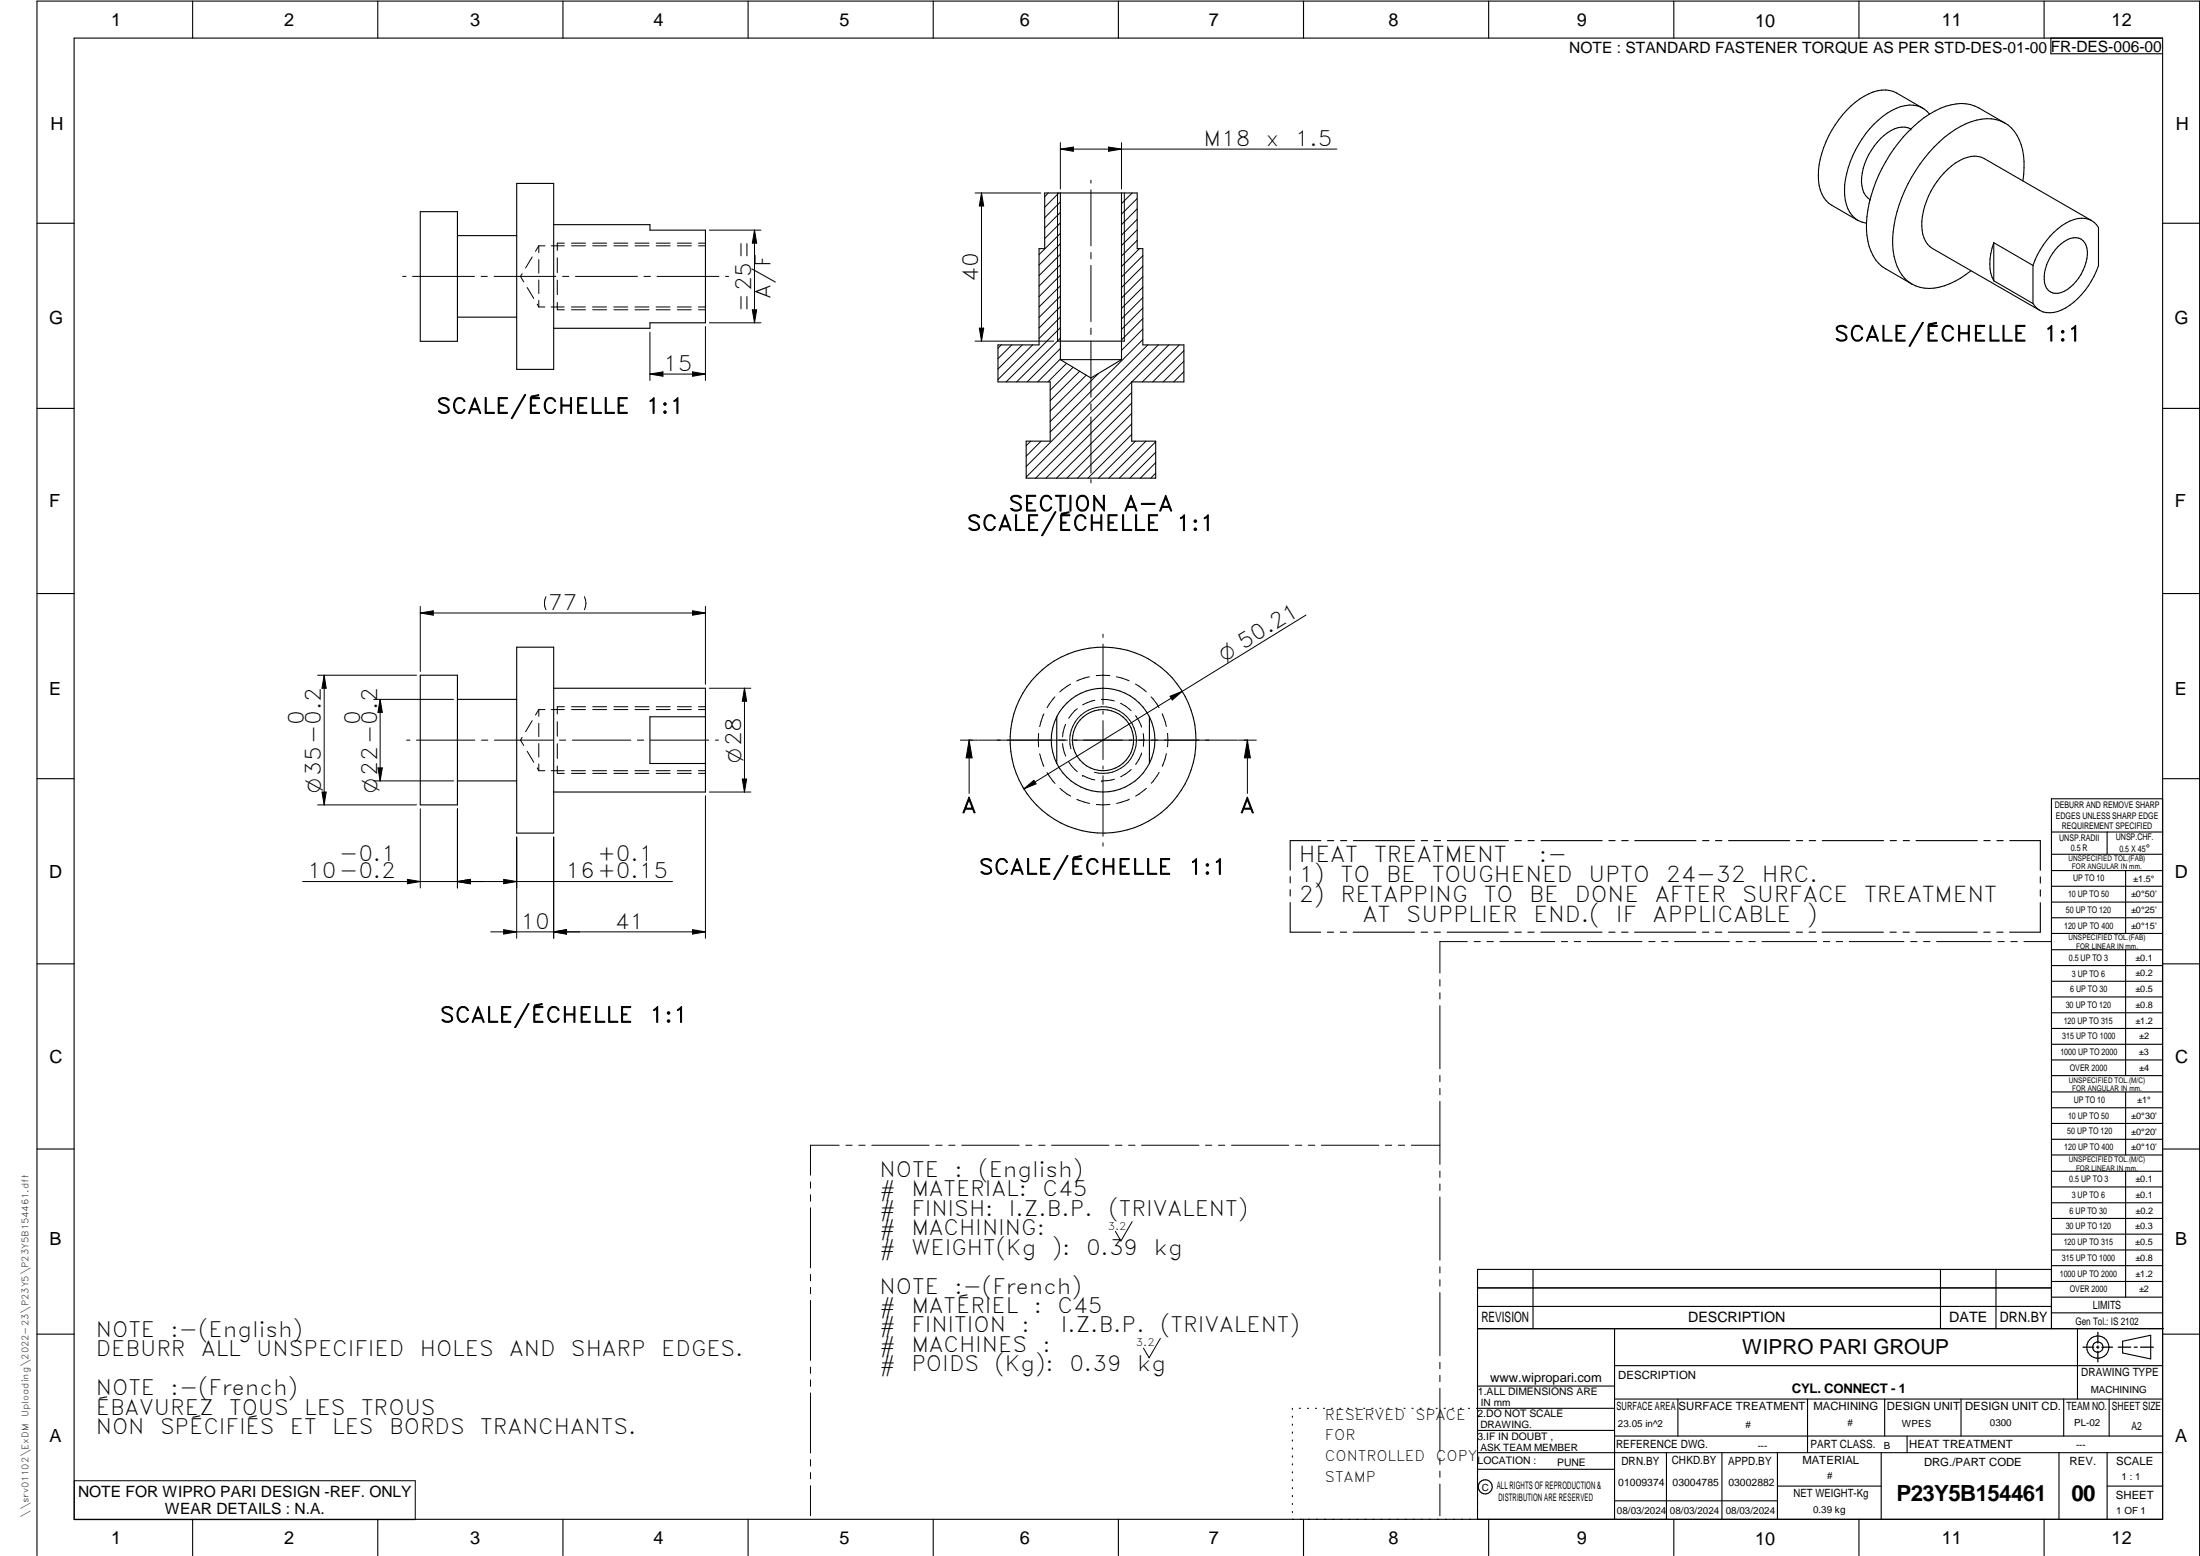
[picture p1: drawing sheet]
<svg xmlns="http://www.w3.org/2000/svg" width="594mm" height="420mm" viewBox="0 0 594 420" stroke-linecap="round" stroke-linejoin="round" font-family="sans-serif">
<g fill="none" stroke="#000" stroke-width=".3">
<path d="M20 10.3h564v400h-564zM52 .3v10M102 .3v10M152 .3v10M202 .3v10M252 .3v10M302 .3v10M352 .3v10M402 .3v10M452 .3v10M502 .3v10M552 .3v10"/>
<path d="M553.8 10.3v4.2h30.2M516 34.8a6.5 6.5 0 0 0-7.2 1.8 16.5 16.5 0 0 0-6 13.6 4.9 4.9 0 0 0 2.1 3.7M516 34.8h.1M519.2 29.2l-7.1-4.1a8.8 8.8 0 0 0-8.7 .9 27.2 27.2 0 0 0-12.4 21.4 8.8 8.8 0 0 0 3.6 8l7.1 4.1M521 30.8a6.7 6.7 0 0 0-7.8-2 24.1 24.1 0 0 0-12.9 13.3 20.1 20.1 0 0 0-1.7 13.1 7.3 7.3 0 0 0 3.1 4.3M521 30.8a14.9 14.9 0 0 1 11.1-2.6l2.2 .9 7.1 4.1M521 30.8a39.9 39.9 0 0 0-17 29.5M113.5 57.1h10v35.1h-10zM139.5 49.5h10v50.2h-10zM282.1 52.1h25v15h1.5v26h11.1v10h-14.1v16h6.5v10h-35v-10h6.5v-16h-14.1v-10h11.1v-26h1.5zM286.3 52.1v45M302.8 52.1v45"/>
<path d="M501.7 59.5l2.3 .8M504.9 53.9h.1M546.3 48.9a18 18 0 0 0-2.3-13.4 9.3 9.3 0 0 0-10.2-3.1 28.7 28.7 0 0 0-15.4 11.9 37.6 37.6 0 0 0-7.3 21.8 13.1 13.1 0 0 0 4.2 9.9l1 .7M564.8 59.6l-29-16.8a7.4 7.4 0 0 0-7.8 1.2 21.8 21.8 0 0 0-9 17 7 7 0 0 0 2.8 6.1l29 16.7M10 60.3h10M123.5 63.6h16M149.5 60.7h26v1.4h15v25.1h-15v1.4h-26M504 60.3a14.1 14.1 0 0 0 4.2 11.7l8.1 4.7M532.3 73.1a19.3 19.3 0 0 1-11.4 4.8 9.2 9.2 0 0 1-4.6-1.2M538.4 65.5a12.9 12.9 0 0 0 0 10.3M538.4 75.8l10.6 6.2M538.4 65.5v10.3"/>
<path d="M538.4 65.5l10.6 6.2M549 71.7a21.4 21.4 0 0 1 9.9-12 5.7 5.7 0 0 1 7.8 1.7v10.4a20.2 20.2 0 0 1-11 12.3 5.3 5.3 0 0 1-6.7-2.1M549 71.7v10.3M555.8 66.5a6.2 6.2 0 0 1 5.5-2.2 3.9 3.9 0 0 1 2.4 4.5 12.5 12.5 0 0 1-7.1 10.2 3.3 3.3 0 0 1-4.6-3.5 12.4 12.4 0 0 1 3.8-9zM584 60.3h10M123.5 85.6h16M285.6 92.1h18M286.3 97.1h16.5M302.8 97.1l-8.2 5-8.3-5M10 110.3h10M584 110.3h10M10 160.3h10"/>
<path d="M139.5 174.8h10v50.2h-10zM584 160.3h10M113.5 182.3h10v35h-10zM123.5 188.8h16M149.5 185.8h41v28.1h-41M190.5 193.5h-15v12.7h15M285.4 193.5a14.2 14.2 0 0 0 0 12.7M285.4 193.5v12.7M310.4 193.5a14 14 0 0 0-12.5-7.7 14 14 0 0 0-12.5 7.7M310.4 193.5a14.2 14.2 0 0 1 0 12.7M310.4 193.5v12.7M10 210.3h10"/>
<path d="M123.5 210.9h16M285.4 206.2a14 14 0 0 0 12.5 7.7 14 14 0 0 0 12.5-7.7M584 215.7h-30v143.1M584 210.3h10M348.4 236.7v1.7M356.7 227h-8.3v8M358.5 227h1.7M362 227h1.7M365.5 227h16.5M383.8 227h1.7M387.3 227h1.7M390.8 227h16.5"/>
<path d="M409.1 227h1.7M412.6 227h1.7M416.1 227h16.5M434.5 227h1.7M437.9 227h1.8M441.4 227h16.6M459.8 227h1.7M463.2 227h1.8M466.8 227h16.5M485.1 227h1.7M488.6 227h1.7M492.1 227h16.5"/>
<path d="M510.4 227h1.7M513.9 227h1.7M517.4 227h16.5M535.7 227h1.7M539.2 227h1.7M542.7 227h8.3v8M551 236.8v1.7M554 224.7h30M554 230.7h30M554 235.1h30M554 239.3h30M569 224.7v6"/>
<path d="M574 235.1v17M348.4 240.2v1.7M348.4 243.7v8h8.3M358.4 251.7h1.7M361.9 251.7h1.7M365.4 251.7h16.6M383.7 251.7h1.8M387.3 251.7h1.7M390.8 251.7h16.5M409.1 251.7h1.7M412.6 251.7h1.7M416.1 251.7h16.5"/>
<path d="M434.4 251.7h1.7M437.9 251.7h1.7M441.4 251.7h16.5M459.7 251.7h1.7M463.2 251.7h1.7M466.7 251.7h16.5M485 251.7h1.7M488.5 251.7h1.8M492 251.7h16.6M510.4 251.7h1.7M513.9 251.7h1.7M517.3 251.7h16.6"/>
<path d="M535.7 251.7h1.7M539.2 251.7h1.7M551 243.8v7.9h-8.3M551 240.3v1.7M554 243.6h30M554 247.8h30M554 252.1h30M554 256.5h30M574 256.5v33.9M10 260.3h10M554 260.7h30M554 265h30"/>
<path d="M554 269.2h30M554 273.5h30M554 277.7h30M584 260.3h10M554 282h30M554 286.2h30M554 290.4h30M554 294.9h30M554 299.1h30M574 294.9v17M10 310.3h10M554 303.4h30"/>
<path d="M554 307.6h30M554 311.9h30M554 316.3h30M574 316.3v34M584 310.3h10M554 320.5h30M554 324.8h30M554 329h30M554 333.2h30M554 337.5h30M399 358.8h185.2M399 352.8h155"/>
<path d="M399 347.8h155M414 342.8v16M436 358.8v51.5M524 342.8v16M539 342.8v16M554 341.8h30M554 346h30M554 350.3h30M554 354.5h30M554 342.8h-155v67.5M561 358.8v19M10 360.3h10"/>
<path d="M399 374.3h37M436 377.8h148M453.1 377.8v10M488.1 377.8v14.5M508.9 377.8v10M529.5 377.8v10M557.3 377.8v10M569.5 377.8v10M573.2 362.2l7.6-1.6v6.3l-7.6-1.6zM584 368.8h-148M584 360.3h10M349 380.3v.3"/>
<path d="M349 382.4v.3M349 384.6v.3M349 386.7v.3M349 388.8v.3M349 391v.3M349 393.1v.3M349 395.3v.3M349 397.4v.3M349 399.5v.3M350.9 380.3h.2M353.1 380.3h.2M355.2 380.3h.3"/>
<path d="M357.4 380.3h.3M359.6 380.3h.3M361.7 380.3h.3M363.9 380.3h.3M366.1 380.3h.3M368.3 380.3h.2M370.4 380.3h.3M372.6 380.3h.3M374.8 380.3h.3M376.9 380.3h.4M379.1 380.3h.3M381.3 380.3h.3"/>
<path d="M383.4 380.3h.4M385.6 380.3h.3M387.8 380.3h.3M390 380.3h.3M392.2 380.3h.3M394.3 380.3h.3M396.5 380.3h.3M398.7 380.3h37.3M399 396.7h37M399 392.3h185M399 386.2h37M436 387.8h148"/>
<path d="M450 392.3v18M465 392.3v18M480 392.3v18M508 392.3v18M515 387.8v4.5M556 392.3v18M569 392.3v18M52 410.3v9.7M102 410.3v9.7M152 410.3v9.7M202 410.3v9.7M252 410.3v9.7"/>
<path d="M302 410.3v9.7M349 401.7v.3M349 403.8v.4M349 406v.3M349 408.1v.3M352 410.3v9.7M402 410.3v9.7M436 405.3h44M452 410.3v9.7M480 401.3h28M502 410.3v9.7M552 410.3v9.7"/>
<path d="M569 401.3h15M10 420v-419.7h584v419.7"/>
<circle cx="297.8" cy="199.8" r="25.1"/>
<circle cx="297.9" cy="199.9" r="8.2"/>
<circle cx="566.5" cy="363.7" r="1.39"/>
<circle cx="566.5" cy="363.8" r="3"/>
<circle cx="401.1" cy="401.5" r="1.9"/>
</g>
<g fill="none" stroke="#000" stroke-width=".27">
<path d="M286.3 38.5v12.6M299.3 39.7l3.5 .6-3.5 .6zM302.8 38.5v12.6M263.3 52.1h17.7M265 52.1l.6 3.5h-1.2zM265 52.1v40M283.1 52.1l-1 1M285.6 52.1v40M285.9 52.1l-3.8 3.9M286.3 40.3l3.5-.6v1.2zM286.3 54.5l-4.2 4.3M286.3 57.4l-4.2 4.2"/>
<path d="M286.3 40.3h74.7M294.6 48.6v.8M294.6 51.3v15.1M303.6 52.1v40M305.7 52.1l-2.9 2.9M307.1 53.6l-4.3 4.2M307.1 56.4l-4.3 4.3M307.1 59.2l-4.3 4.3M108.7 74.6h.9M111.4 74.6h16.7M129.9 74.6h1.7M133.4 74.6h16.7"/>
<path d="M141 73.9l-.5 .7 .9 1.5M142.4 77.6l1.7 3M143.7 69.4l-1.8 2.9M145.5 66.4v1.8M145.5 70.1v3.6M145.5 75.6v3.6M145.5 66.4l-.9 1.5M145.5 66.4h1.7M148.9 66.4h3.5M150.5 69.6v4M150.5 75.6v4M151.9 74.6h1.7"/>
<path d="M152.4 65.7h-1.9v1.9M154.3 65.7h3.8M154.3 66.4h3.8M155.4 74.6h16.7M160.1 65.7h3.7M160.1 66.4h3.7M165.8 65.7h3.7M165.8 66.4h3.7M171.5 65.7h3.8M171.5 66.4h3.8M173.9 74.6h1.7M177.2 65.7h3.8"/>
<path d="M177.2 66.4h3.8M177.4 74.6h16.7M182.9 65.7h3.8M182.9 66.4h3.8M188.6 65.7h1.9M188.6 66.4h1.9M191.6 62.1h13.9M195.9 74.6h.9M203.7 62.1l.6 3.6h-1.1zM203.7 62.1v25.1M286.3 60.2l-4.2 4.2M286.3 63l-5.7 5.7"/>
<path d="M286.3 65.8l-5.7 5.8M286.3 68.7l-5.7 5.7M286.3 71.5l-5.7 5.8M286.3 74.3l-5.7 5.8M286.3 77.2l-5.7 5.7M286.3 80l-5.7 5.7M294.6 68.2v1.7M294.6 71.7v15.1M307.1 62.1l-4.3 4.2M307.1 64.9l-4.3 4.2M307.7 67.1l-4.9 4.9M308.6 69l-5.8 5.8"/>
<path d="M308.6 71.9l-5.8 5.7M308.6 74.7l-5.8 5.8M308.6 77.6l-5.8 5.7M145.1 82.1l.4 .8M145.5 81.1v1.8M145.5 82.9h1.6M148.8 82.9h3.6M150.5 81.7v2h1.9M154.3 82.9h3.8M154.3 83.7h3.8M160 82.9h3.8M160.1 83.7h3.7"/>
<path d="M165.7 82.9h3.8M165.8 83.7h3.7M171.4 82.9h3.8M171.5 83.7h3.8M175.5 89.7v13M177.2 82.9h3.7M177.2 83.7h3.8M182.9 82.9h3.7M182.9 83.7h3.8M188.6 82.9h1.9M188.6 83.7h1.9M190.5 88.2v14.5"/>
<path d="M191.6 87.2h13.9M203.2 83.7h1.1l-.6 3.5zM263.3 92.1h21.3M264.4 88.6h1.2l-.6 3.5zM270.4 93.1l-.9 .9M273.2 93.1l-3.7 3.8M276 93.1l-6.5 6.6M278.8 93.1l-9.3 9.4M286.3 82.8l-5.7 5.8M286.3 91.3l-11.8 11.8M286.3 96.9l-6.1 6.2M286.3 88.5l-14.6 14.6"/>
<path d="M286.3 85.6l-5.7 5.8M286.3 94.1l-8.9 9M288 98.1l-5 5M289.8 99.2l-6.2 6.2M294.6 88.6v1.7M294.6 92.1v15.2M308.6 91.7l-25 25M308.6 88.9l-5.8 5.7M308.6 80.3l-5.8 5.8M308.6 83.2l-5.8 5.7M308.6 86l-5.8 5.8M310 93.1l-32.9 32.9"/>
<path d="M312.8 93.1l-35.7 35.7M315.6 93.1l-36 36M318.5 93.1l-10 10M319.7 97.5l-5.6 5.6M319.7 94.7l-8.4 8.4M175.5 101l3.5-.6v1.2zM175.5 101h15M187 100.4l3.5 .6-3.5 .6zM278.3 119.1l-1.2 1.3M281.1 119.1l-4 4.1M291.5 100.2l-7.9 8M293.3 101.3l-9.7 9.7"/>
<path d="M294.6 109.1v1.7M294.6 112.6v15.1M296.5 100.9l-12.9 12.9M305.6 117.3l-11.8 11.8M305.6 114.5l-14.6 14.6M305.6 111.6l-17.5 17.5M305.6 108.8l-20.3 20.3M305.6 106l-23.2 23.1M306.6 119.1l-10 10M309.4 119.1l-10 10M312.1 119.3l-9.8 9.8M319.7 100.4l-2.8 2.7"/>
<path d="M294.6 129.5v.9M312.1 127.8l-1.3 1.3M312.1 124.9l-4.2 4.2M312.1 122.1l-7 7M113.5 165.5h77M113.5 163.7v17.6M113.5 165.5l3.5-.6v1.2zM147.4 161.1a3.9 3.9 0 0 0 0 3.5M157.8 161.1a3.9 3.9 0 0 1 0 3.5M187 164.9l3.5 .6-3.5 .6zM190.5 163.7v21.1M297.9 171.2v.9"/>
<path d="M297.9 173.9v16.3M352.7 166.1l-33.5 20.6M85.8 182.3h26.7M87.5 182.3l.6 3.5h-1.2zM87.5 182.3v35M100.9 188.8h21.6M102.7 188.8v22.1M102.7 188.8l.5 3.6h-1.1zM109.8 199.9h.9M112.5 199.9h15.7M130 199.9h1.7M133.5 199.9h15.8"/>
<path d="M141 199.1l-.5 .8 .9 1.4M143.7 194.6l-1.8 3M145.5 191.6v1.8M145.5 195.3v3.6M145.5 191.6l-.9 1.5M145.5 191.6h1.7M148.9 191.6h3.5M150.5 194.9v3.9M151.1 199.9h1.7M152.4 190.8h-1.9v2M154.3 190.8h3.8M154.3 191.6h3.8"/>
<path d="M154.6 199.9h15.7M160.1 190.8h3.7M160.1 191.6h3.7M165.8 190.8h3.7M165.8 191.6h3.7M171.5 190.8h3.8M171.5 191.6h3.8M172.1 199.9h1.7M175.6 199.9h15.8M177.2 190.8h3.8M177.2 191.6h3.8M182.9 190.8h3.8"/>
<path d="M182.9 191.6h3.8M188.6 190.8h1.9M188.6 191.6h1.9M191.6 185.8h11.2M193.2 199.9h.8M201 185.8v28.1M201 185.8l.6 3.6h-1.2zM259.3 199.9h4.8M261.7 199.9v14.3M261.7 199.9l.8 4.7h-1.6zM264.3 199.9h23.9M280.5 198.1v3.6"/>
<path d="M280.5 198.1h.1M281.9 192.8l-1.2 3.4M284.9 188.2l-2.2 2.9M287.7 195.6l-.6 2.2-.2 1.2M289.1 184.7l-2.9 2.2M289.4 199.9h44.8M290.9 191.4l-.7 .5-1.6 2.1M294.2 182.8l-3.5 1.1M295.6 189.1l-3.3 1.2M296 182.5h3.7M297.4 188.8l3.5 .5M297.9 192v.8"/>
<path d="M297.9 194.6v10.5M301.5 182.8l3.4 1.1M302.6 189.9l1.3 .8 1.5 1.2M306.6 184.7l2.9 2.1M306.7 193.3l.8 1.3 .8 1.7M308.7 198.1l.2 1.8-.2 1.6M310.8 188.2l2.2 2.9M313.9 192.7l1.1 3.5M315.2 198v3.6M316 188l3.2-1.3-2.6 2.3zM319.2 186.7l-42.7 26.3M334.4 199.9h4.9"/>
<path d="M336.8 199.9v14.3M336.8 199.9l.8 4.7h-1.6zM85.8 217.3h26.7M86.9 213.9h1.2l-.6 3.4zM100.9 210.9h21.6M102.1 207.3h1.1l-.5 3.6zM113.5 218.4v21.4M123.5 218.4v21.4M142.4 202.9l1.7 2.9M145.1 207.3l.4 .8M145.5 200.8v3.6M145.5 206.3v1.8"/>
<path d="M145.5 208.1h1.6M148.8 208.1h3.6M150.5 206.8v2h1.9M150.5 200.8v4M154.3 208.1h3.8M154.3 208.8h3.8M160 208.1h3.8M160.1 208.8h3.7M165.7 208.1h3.8M165.8 208.8h3.7M171.4 208.1h3.8M171.5 208.8h3.8"/>
<path d="M177.2 208.1h3.7M177.2 208.8h3.8M182.9 208.1h3.7M182.9 208.8h3.8M188.6 208.1h1.9M188.6 208.8h1.9M190.5 214.9v38.5M191.6 213.9h11.2M200.4 210.4h1.2l-.6 3.5zM276.5 213l2.7-2.3 .6 1zM280.7 203.5l1.2 3.5M282.7 208.6l2.2 2.9"/>
<path d="M286.2 212.9l2.9 2.1M286.9 200.8l.2 1.1 .7 2.3M288.6 205.7l.7 1.1 1.6 1.6M289.2 202.2a9 9 0 0 1 7.9-11.3 9 9 0 0 1 9.7 9.7 9 9 0 0 1-11.3 7.9M290.8 215.9l3.4 1.1M292.3 209.4l3.3 1.2M292.3 209.4h.1M296.1 217.3h3.6M297.5 210.9h.1M297.9 206.8v.9M297.9 209.5v16.3M300.9 210.4l-2 .4-1.4 .1"/>
<path d="M305 215.8l-3.5 1.2M305.5 207.8l-2.9 2M308.3 203.3l-.8 1.8-.8 1.3M309.6 212.9l-2.9 2.1M313 208.6l-2.1 2.9M315 203.5l-1.1 3.4M81.7 238h99.9M110 237.4l3.5 .6-3.5 .6zM123.5 238l3.5-.6v1.2zM136 237.4l3.5 .6-3.5 .6zM139.5 226v27.4M149.5 226v27.4"/>
<path d="M297.9 227.6v.9M132.5 251.6h58M136 251l3.5 .6-3.5 .6zM149.5 251.6l3.5-.6v1.2zM187 251l3.5 .6-3.5 .6zM396.2 254.3h-7.4v8.5M398.1 254.3h1.6M401.5 254.3h1.8M405 254.3h14.8M421.6 254.3h1.7M425.1 254.3h1.7M428.6 254.3h14.8"/>
<path d="M445.2 254.3h1.7M448.7 254.3h1.7M452.2 254.3h14.8M468.8 254.3h1.7M472.3 254.3h1.7M475.8 254.3h14.8M492.4 254.3h1.7M495.8 254.3h1.8M499.4 254.3h14.7M516 254.3h1.6M519.4 254.3h1.8M522.9 254.3h14.8"/>
<path d="M539.5 254.3h1.7M543 254.3h1.7M546.5 254.3h7.4M388.8 264.5v1.8M388.8 268.1v1.6M388.8 271.6v17M388.8 290.4v1.7M388.8 293.9v1.7M388.8 297.4v17M218.9 319.2v1.6M226.6 309.2h-7.7v8.1M228.4 309.2h1.7"/>
<path d="M231.9 309.2h1.7M235.4 309.2h15.5M252.7 309.2h1.7M256.2 309.2h1.7M259.7 309.2h15.5M277 309.2h1.7M280.5 309.2h1.7M284 309.2h15.5M301.2 309.2h1.8M304.8 309.2h1.7M308.3 309.2h15.5M325.5 309.2h1.7"/>
<path d="M329.1 309.2h1.6M332.6 309.2h15.4M349.8 309.2h1.7M353.3 309.2h1.7M356.8 309.2h15.5M374.1 309.2h1.7M377.6 309.2h1.7M381.1 309.2h7.7M388.8 316.2v1.7M388.8 319.7v1.7M218.9 322.6v1.8M218.9 326.1v16.2"/>
<path d="M305.7 329.9l-3 5.2-1.5-2.6M388.8 323.2v17.1M218.9 344.1v1.8M218.9 347.6v1.7M218.9 351.2v16.1M388.8 342.1v1.6M388.8 345.6v1.7M388.8 349v17.1M218.9 369.1v1.7M218.9 372.6v1.8M218.9 376.1v16.2M313.3 361.4l-3 5.2-1.5-2.6"/>
<path d="M388.8 367.9v1.7M388.8 371.4v1.7M388.8 374.9v17M20.1 399.8h92v10.5h-92zM218.9 394.1v1.8M218.9 397.6v1.7M388.8 393.7v1.7M388.8 397.2v1.7M218.9 401.2v8.1M388.8 400.7v8.6"/>
</g>
<path d="M566.5 359.7v3M562.5 363.8h2.9M566.1 363.8h.7M566.5 363.4v.7M566.5 364.9v2.8M567.6 363.8h2.9M572 363.8h3.4M576.3 363.8h.8M578 363.8h3.5" fill="none" stroke="#000" stroke-width=".34"/>
<g fill="#000">
<path d="M286.3 40.3l3.5-.6v1.2zM299.3 39.7l3.5 .6-3.5 .6zM265 52.1l.6 3.5h-1.2zM203.7 62.1l.6 3.6h-1.1zM203.2 83.7h1.1l-.6 3.5zM264.4 88.6h1.2l-.6 3.5zM175.5 101l3.5-.6v1.2zM187 100.4l3.5 .6-3.5 .6zM113.5 165.5l3.5-.6v1.2zM187 164.9l3.5 .6-3.5 .6zM87.5 182.3l.6 3.5h-1.2zM102.7 188.8l.5 3.6h-1.1z"/>
<path d="M201 185.8l.6 3.6h-1.2zM316 188l3.2-1.3-2.6 2.3zM86.9 213.9h1.2l-.6 3.4zM102.1 207.3h1.1l-.5 3.6zM200.4 210.4h1.2l-.6 3.5zM261.7 199.9l.8 4.7h-1.6zM276.5 213l2.7-2.3 .6 1zM336.8 199.9l.8 4.7h-1.6zM110 237.4l3.5 .6-3.5 .6zM123.5 238l3.5-.6v1.2zM136 237.4l3.5 .6-3.5 .6zM136 251l3.5 .6-3.5 .6z"/>
<path d="M149.5 251.6l3.5-.6v1.2zM187 251l3.5 .6-3.5 .6z"/>
</g>
<g font-size="6">
<text x="512.1" y="405.2">P23Y5B154461</text>
<text x="559.4" y="405.2">00</text>
</g>
<g font-size="5.9">
<text x="350.7" y="232.9">HEAT</text>
<text x="371.1" y="232.9">TREATMENT</text>
<text x="415.5" y="232.9">:-</text>
<text x="350.7" y="238.3">1)</text>
<text x="362" y="238.3">TO</text>
<text x="374.3" y="238.3">BE</text>
<text x="386.6" y="238.3">TOUGHENED</text>
<text x="428.9" y="238.3">UPTO</text>
<text x="449.9" y="238.3">24-32</text>
<text x="475.7" y="238.3">HRC.</text>
<text x="350.7" y="243.7">2)</text>
<text x="362" y="243.7">RETAPPING</text>
<text x="400.7" y="243.7">TO</text>
<text x="412.9" y="243.7">BE</text>
<text x="425.3" y="243.7">DONE</text>
<text x="446.8" y="243.7">AFTER</text>
<text x="470.4" y="243.7">SURFACE</text>
<text x="503.4" y="243.7">TREATMENT</text>
<text x="367.9" y="249.1">AT</text>
<text x="379.7" y="249.1">SUPPLIER</text>
<text x="414.1" y="249.1">END.(</text>
<text x="436.4" y="249.1">IF</text>
<text x="446.3" y="249.1">APPLICABLE</text>
<text x="487.9" y="249.1">)</text>
</g>
<g font-size="5.7">
<text x="325" y="39.4">M18</text>
<text x="341.8" y="39.4">x</text>
<text x="349.6" y="39.4">1.5</text>
<text x="264.2" y="76.1" transform="rotate(-90 264.2 76.1)">40</text>
<text x="208.1" y="80.7" transform="rotate(-90 208.1 80.7)">A/F</text>
<text x="202.9" y="84.3" transform="rotate(-90 202.9 84.3)">=25=</text>
<text x="495.3" y="92.1">SCALE/ÉCHELLE</text>
<text x="551.8" y="92.1">1:1</text>
<text x="179.1" y="100.1">15</text>
<text x="117.8" y="111.6">SCALE/ÉCHELLE</text>
<text x="174.4" y="111.6">1:1</text>
<text x="261.1" y="143.3">SCALE/ÉCHELLE</text>
<text x="272.4" y="138">SECTION</text>
<text x="303.4" y="138">A-A</text>
<text x="317.6" y="143.3">1:1</text>
<text x="148" y="164.6">77</text>
<text x="82.1" y="195.7" transform="rotate(-90 82.1 195.7)">0</text>
<text x="97.2" y="195.7" transform="rotate(-90 97.2 195.7)">0</text>
<text x="101.8" y="209.5" transform="rotate(-90 101.8 209.5)">22-0.2</text>
<text x="259.7" y="219.5">A</text>
<text x="334.8" y="219.5">A</text>
<text x="91.6" y="232.6">-0.1</text>
<text x="161.3" y="232.6">+0.1</text>
<text x="83" y="237.2">10-0.2</text>
<text x="152.7" y="237.2">16+0.15</text>
<text x="264.3" y="236.1">SCALE/ÉCHELLE</text>
<text x="320.9" y="236.1">1:1</text>
<text x="140.5" y="250.7">10</text>
<text x="166.1" y="250.7">41</text>
<text x="118.8" y="276.1">SCALE/ÉCHELLE</text>
<text x="175.4" y="276.1">1:1</text>
<text x="237.5" y="317.8">NOTE</text>
<text x="257.7" y="317.8">:</text>
<text x="264.1" y="317.8">(English)</text>
<text x="237.5" y="323">#</text>
<text x="246.1" y="323">MATERIAL:</text>
<text x="281.5" y="323">C45</text>
<text x="237.5" y="328.3">#</text>
<text x="246.1" y="328.3">FINISH:</text>
<text x="272.4" y="328.3">I.Z.B.P.</text>
<text x="299.3" y="328.3">(TRIVALENT)</text>
<text x="237.5" y="333.5">#</text>
<text x="246.1" y="333.5">MACHINING:</text>
<text x="237.5" y="338.8">#</text>
<text x="246.1" y="338.8">WEIGHT(Kg</text>
<text x="284" y="338.8">):</text>
<text x="293.3" y="338.8">0.39</text>
<text x="311.6" y="338.8">kg</text>
<text x="237.5" y="349.3">NOTE</text>
<text x="257.7" y="349.3">:-(French)</text>
<text x="237.5" y="354.5">#</text>
<text x="237.5" y="359.8">#</text>
<text x="246.1" y="354.5">MATÉRIEL</text>
<text x="246.1" y="359.8">FINITION</text>
<text x="275.8" y="359.8">:</text>
<text x="279.2" y="354.5">:</text>
<text x="285.6" y="354.5">C45</text>
<text x="286.4" y="359.8">I.Z.B.P.</text>
<text x="313.3" y="359.8">(TRIVALENT)</text>
<text x="25.9" y="360.9">NOTE</text>
<text x="46" y="360.9">:-(English)</text>
<text x="237.5" y="365">#</text>
<text x="246.1" y="365">MACHINES</text>
<text x="281.5" y="365">:</text>
<text x="25.9" y="366.2">DEBURR</text>
<text x="54.3" y="366.2">ALL</text>
<text x="69.2" y="366.2">UNSPECIFIED</text>
<text x="113.3" y="366.2">HOLES</text>
<text x="137.5" y="366.2">AND</text>
<text x="154.2" y="366.2">SHARP</text>
<text x="178.6" y="366.2">EDGES.</text>
<text x="237.5" y="370.3">#</text>
<text x="246.1" y="370.3">POIDS</text>
<text x="268.5" y="370.3">(Kg):</text>
<text x="288.8" y="370.3">0.39</text>
<text x="307.1" y="370.3">kg</text>
<text x="25.9" y="376.7">NOTE</text>
<text x="46.1" y="376.7">:-(French)</text>
<text x="25.9" y="382">ÉBAVUREZ</text>
<text x="61.9" y="382">TOUS</text>
<text x="82.2" y="382">LES</text>
<text x="97.5" y="382">TROUS</text>
<text x="25.9" y="387.2">NON</text>
<text x="43.2" y="387.2">SPÉCIFIÉS</text>
<text x="78.3" y="387.2">ET</text>
<text x="89.7" y="387.2">LES</text>
<text x="105.1" y="387.2">BORDS</text>
<text x="129.7" y="387.2">TRANCHANTS.</text>
</g>
<text font-size="5.6" x="470.5" y="365.5">WIPRO PARI GROUP</text>
<g font-size="5.4">
<text x="330.6" y="178.6" transform="rotate(-32 330.6 178.6)">O 50.21</text>
<text x="200.1" y="206.2" transform="rotate(-90 200.1 206.2)">O28</text>
<text x="86.6" y="214.2" transform="rotate(-90 86.6 214.2)">O35-0.2</text>
<text x="101.8" y="214.2" transform="rotate(-90 101.8 214.2)">O</text>
</g>
<g font-size="4.9">
<text x="30" y="6.9">1</text>
<text x="76.7" y="6.9">2</text>
<text x="127" y="6.9">3</text>
<text x="176.5" y="6.9">4</text>
<text x="226.7" y="6.9">5</text>
<text x="275.4" y="6.9">6</text>
<text x="326.4" y="6.9">7</text>
<text x="375" y="6.9">8</text>
<text x="425.8" y="6.9">9</text>
<text x="473.9" y="7.3">10</text>
<text x="524.3" y="6.9">11</text>
<text x="570.2" y="6.9">12</text>
<text x="13.6" y="35.1">H</text>
<text x="587.6" y="35.1">H</text>
<text x="13.2" y="87.5">G</text>
<text x="587.2" y="87.5">G</text>
<text x="13.2" y="137">F</text>
<text x="587.2" y="137">F</text>
<text x="13.2" y="187.6">E</text>
<text x="587.2" y="187.6">E</text>
<text x="13.2" y="237">D</text>
<text x="587.2" y="237">D</text>
<text x="13.4" y="287.1">C</text>
<text x="587.4" y="287.1">C</text>
<text x="13.4" y="336.2">B</text>
<text x="587.4" y="336.2">B</text>
<text x="13.4" y="389.3">A</text>
<text x="587.4" y="389.3">A</text>
<text x="30" y="416.9">1</text>
<text x="76.7" y="416.9">2</text>
<text x="127" y="416.9">3</text>
<text x="176.5" y="416.9">4</text>
<text x="226.7" y="416.9">5</text>
<text x="275.4" y="416.9">6</text>
<text x="326.4" y="416.9">7</text>
<text x="375" y="416.9">8</text>
<text x="425.8" y="416.9">9</text>
<text x="473.9" y="417.3">10</text>
<text x="524.3" y="416.9">11</text>
<text x="570.2" y="416.9">12</text>
</g>
<g font-size="4.2">
<text x="423.7" y="14.3">NOTE : STANDARD FASTENER TORQUE AS PER STD-DES-01-00</text>
<text x="553.8" y="14">FR-DES-006-00</text>
<text x="21.1" y="404.3">NOTE FOR WIPRO PARI DESIGN -REF. ONLY</text>
<text x="44.5" y="408.8">WEAR DETAILS : N.A.</text>
</g>
<g font-size="3.9">
<text x="400" y="357.1">REVISION</text>
<text x="455.9" y="357.1">DESCRIPTION</text>
<text x="526.4" y="357.1">DATE</text>
<text x="540" y="357.1">DRN.BY</text>
<text x="357.8" y="383.3">RESERVED</text>
<text x="382.3" y="383.3">SPACE</text>
<text x="357.8" y="388.9">FOR</text>
<text x="357.8" y="394.5">CONTROLLED</text>
<text x="387.8" y="394.5">COPY</text>
<text x="357.8" y="400">STAMP</text>
</g>
<text font-size="3.6" x="483.9" y="376.1">CYL. CONNECT - 1</text>
<text font-size="3.5" x="402.4" y="373.3">www.wipropari.com</text>
<g font-size="3.1">
<text x="565.1" y="353.5">LIMITS</text>
<text x="562" y="371.7">DRAWING TYPE</text>
<text x="437" y="372.3">DESCRIPTION</text>
<text x="436.5" y="380.8">SURFACE AREA</text>
<text x="453.3" y="380.8">SURFACE TREATMENT</text>
<text x="489.7" y="380.8">MACHINING</text>
<text x="509.5" y="380.8">DESIGN UNIT</text>
<text x="530.6" y="380.8">DESIGN UNIT CD.</text>
<text x="558" y="380.6">TEAM NO.</text>
<text x="570.3" y="380.7">SHEET SIZE</text>
<text x="575.6" y="386.1">A2</text>
<text x="436.4" y="391.1">REFERENCE DWG.</text>
<text x="437.8" y="395.5">DRN.BY</text>
<text x="451.4" y="395.4">CHKD.BY</text>
<text x="466.6" y="395.5">APPD.BY</text>
<text x="486.7" y="395.4">MATERIAL</text>
<text x="488.9" y="390.9">PART CLASS.</text>
<text x="515.6" y="390.9">HEAT TREATMENT</text>
<text x="519.6" y="395.9">DRG./PART CODE</text>
<text x="558.9" y="395.5">REV.</text>
<text x="571.4" y="395.6">SCALE</text>
<text x="484.3" y="404.2">NET WEIGHT-Kg</text>
<text x="571.4" y="404.7">SHEET</text>
</g>
<text font-size="3" x="579.5" y="230.1">°</text>
<g font-size="2.8">
<text x="299.1" y="332.1">3.2</text>
<text x="560.4" y="357.7">Gen Tol.: IS 2102</text>
<text x="306.7" y="363.6">3.2</text>
<text x="399.1" y="376.6">1.ALL DIMENSIONS ARE</text>
<text x="399" y="382.7">2.DO NOT SCALE</text>
<text x="399" y="388.7">3.IF IN DOUBT ,</text>
<text x="399" y="395.4">LOCATION :</text>
<text x="420.5" y="396">PUNE</text>
<text x="404.2" y="402">ALL RIGHTS OF REPRODUCTION &amp;</text>
<text x="437" y="401.2">01009374</text>
<text x="451.6" y="401.2">03004785</text>
<text x="466.7" y="401.2">03002882</text>
<text x="404.7" y="405.4">DISTRIBUTION ARE RESERVED</text>
</g>
<g font-size="2.7">
<text x="564.6" y="376.2">MACHINING</text>
<text x="399.9" y="379.7">IN mm</text>
<text x="399.7" y="385.7">DRAWING.</text>
<text x="436.9" y="385.4">23.05 in^2</text>
<text x="471.4" y="385.5">#</text>
<text x="498.9" y="385">#</text>
<text x="513.6" y="385.3">WPES</text>
<text x="537.3" y="385.1">0300</text>
<text x="560.1" y="385.1">PL-02</text>
<text x="399.7" y="391.8">ASK TEAM MEMBER</text>
<text x="474.6" y="391.2">---</text>
<text x="508.7" y="391.2">B</text>
<text x="560.6" y="391.1">---</text>
<text x="493.4" y="399.5">#</text>
<text x="572.8" y="399.7">1 : 1</text>
<text x="400.1" y="402.5">C</text>
<text x="436.6" y="408.7">08/03/2024</text>
<text x="450.9" y="408.8">08/03/2024</text>
<text x="466" y="408.9">08/03/2024</text>
<text x="489.6" y="408.5">0.39 kg</text>
<text x="571.4" y="408.7">1 OF 1</text>
</g>
<g font-size="2.5">
<text x="554.9" y="218.3">DEBURR AND REMOVE SHARP</text>
<text x="555.2" y="221">EDGES UNLESS SHARP EDGE</text>
<text x="556.1" y="227.1">UNSP.RADII</text>
<text x="556.8" y="223.8">REQUIREMENT SPECIFIED</text>
<text x="571.4" y="226.9">UNSP.CHF.</text>
<text x="559.2" y="229.9">0.5 R</text>
<text x="572.3" y="230.1">0.5 X 45</text>
<text x="559.8" y="238">UP TO 10</text>
<text x="576.1" y="238.1">±1.5°</text>
<text x="558.5" y="242.2">10 UP TO 50</text>
<text x="575.5" y="242.3">±0°50'</text>
<text x="557.4" y="250.7">120 UP TO 400</text>
<text x="557.9" y="246.5">50 UP TO 120</text>
<text x="575.5" y="250.7">±0°15'</text>
<text x="575.5" y="246.5">±0°25'</text>
<text x="558.7" y="259.4">0.5 UP TO 3</text>
<text x="559.5" y="263.7">3 UP TO 6</text>
<text x="576.6" y="263.6">±0.2</text>
<text x="576.6" y="259.4">±0.1</text>
<text x="559" y="267.9">6 UP TO 30</text>
<text x="576.6" y="267.9">±0.5</text>
<text x="557.8" y="272.2">30 UP TO 120</text>
<text x="576.6" y="272.2">±0.8</text>
<text x="556.9" y="280.7">315 UP TO 1000</text>
<text x="557.3" y="276.4">120 UP TO 315</text>
<text x="576.6" y="276.4">±1.2</text>
<text x="577.7" y="280.7">±2</text>
<text x="556.4" y="284.9">1000 UP TO 2000</text>
<text x="577.6" y="284.9">±3</text>
<text x="558.9" y="289.2">OVER 2000</text>
<text x="577.7" y="289.3">±4</text>
<text x="560" y="297.9">UP TO 10</text>
<text x="577.1" y="297.9">±1°</text>
<text x="558.5" y="302.1">10 UP TO 50</text>
<text x="575.5" y="302.1">±0°30'</text>
<text x="557.4" y="310.6">120 UP TO 400</text>
<text x="558.2" y="306.3">50 UP TO 120</text>
<text x="575.5" y="310.6">±0°10'</text>
<text x="575.5" y="306.4">±0°20'</text>
<text x="558.8" y="319.2">0.5 UP TO 3</text>
<text x="559.4" y="323.4">3 UP TO 6</text>
<text x="576.6" y="319.2">±0.1</text>
<text x="576.6" y="323.5">±0.1</text>
<text x="558.9" y="327.7">6 UP TO 30</text>
<text x="576.7" y="327.7">±0.2</text>
<text x="557.8" y="332">30 UP TO 120</text>
<text x="576.6" y="332">±0.3</text>
<text x="556.8" y="340.5">315 UP TO 1000</text>
<text x="557.3" y="336.3">120 UP TO 315</text>
<text x="576.6" y="336.3">±0.5</text>
<text x="576.6" y="340.5">±0.8</text>
<text x="556.2" y="344.7">1000 UP TO 2000</text>
<text x="576.6" y="344.7">±1.2</text>
<text x="558.9" y="349">OVER 2000</text>
<text x="577.6" y="349">±2</text>
</g>
<g font-size="2.4">
<text x="7.7" y="382.7" transform="rotate(-90 7.7 382.7)">Uploading\2022-23\P23Y5\P23Y5B154461.dft</text>
<text x="7.7" y="409.8" transform="rotate(-90 7.7 409.8)">\\srv01102\ExDM</text>
</g>
<g font-size="2.1">
<text x="558.5" y="232.4">UNSPECIFIED TOL.(FAB)</text>
<text x="559.5" y="234.7">FOR ANGULAR IN mm.</text>
<text x="558.6" y="253.9">UNSPECIFIED TOL.(FAB)</text>
<text x="560.7" y="256.3">FOR LINEAR IN mm.</text>
<text x="558.7" y="292.3">UNSPECIFIED TOL.(M/C)</text>
<text x="559.6" y="294.7">FOR ANGULAR IN mm.</text>
<text x="558.7" y="313.7">UNSPECIFIED TOL.(M/C)</text>
<text x="560.6" y="316.1">FOR LINEAR IN mm.</text>
</g>
</svg>
